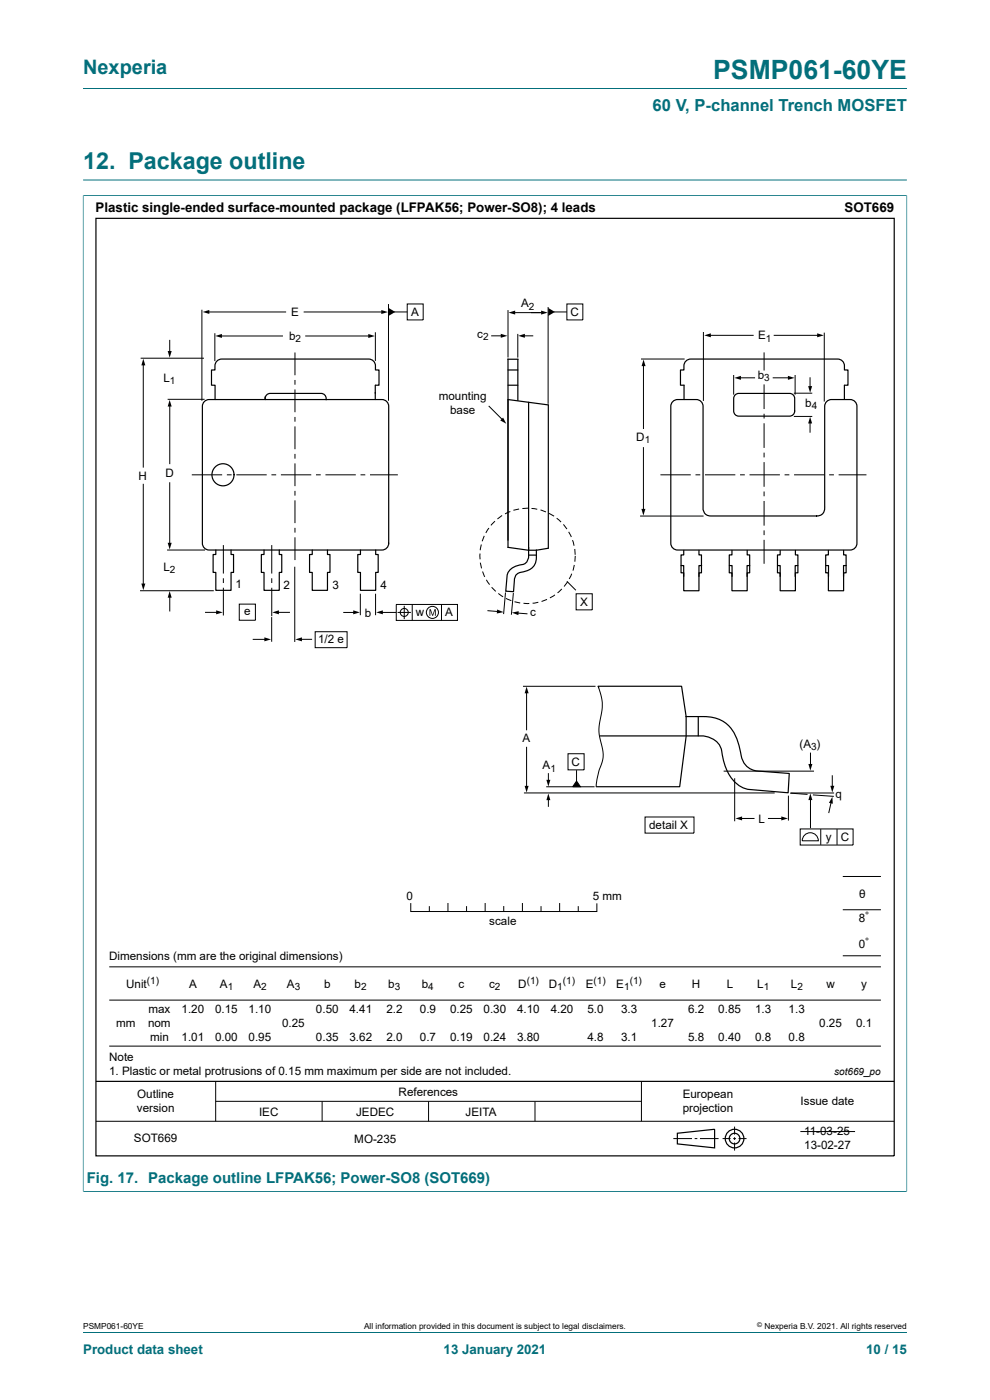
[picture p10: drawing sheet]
<svg xmlns="http://www.w3.org/2000/svg" width="210mm" height="297mm" viewBox="0 0 210 297" stroke-linecap="round" stroke-linejoin="round" font-family="sans-serif">
<path d="M17.6 18.8h174.8M17.6 38.2h174.8M17.6 41.5h174.8M17.6 41.4v211.4M192.4 41.4v211.4M17.6 252.8h174.8M17.6 282.6h174.8" fill="none" stroke="#036f7b" stroke-width=".21"/>
<g fill="none" stroke="#000" stroke-width=".21">
<path d="M29.8 76h13.5M30.4 77.2v22M36 72.1v2.6M42.8 65.7v19.3M43.9 66.2h16.8M45.6 70.7v5.9M46.5 71.3h13.5M62.6 74.8v4.8M64.4 66.2h16.7M64.7 71.3h13.6M79.6 70.5v6.1M82.4 64.5v20.5"/>
<path d="M83.6 66.2h2.8M86.4 64.5h3.4v3.4h-3.4zM104.2 71.2h2.3M107.8 65.8v10M108.8 66.3h6.1M109.8 70.8v5.1M110.7 71.2h2.4M116.3 65.1v20.6M117.4 66.2h2.8M120.2 64.5h3.4v3.4h-3.4zM136 76.2h9.2M136.5 77.2v13.8"/>
<path d="M149.2 70.4v14.6M150.1 71.1h9.8M155.6 79.6v4.1M162.1 74.8v3.8M164.1 71.1h9.4M168.7 79.6v4.1M174.8 70.6v14.6M35.6 84.7h7.8M36 85.9v12.6M62.6 80.6v1M62.6 82.6v4.8M62.6 88.5v1"/>
<path d="M62.6 90.5v4.8M62.6 96.3v1M62.6 98.3v4.8M103.7 86.1l3 3.1M136.5 94.9v13.6M156.5 80.2h3.7M162.1 81.5v5.3M162.1 87.8v1M162.1 89.8v5.2M162.1 96v1M162.1 98v5.3M163.9 80.2h3.5"/>
<path d="M168.4 83.4h3.9M168.4 88.3h3.9M171.8 80v2.3M171.8 89.3v2.5M30.4 102.6v21.5M35.4 116.7h8.1M36 102.3v13M40.7 100.7h6.4M47.4 115.6v6.1M48.1 100.7h1M50.1 100.7h6.5M57.6 100.7h1"/>
<path d="M57.6 115.6v6.1M59.6 100.7h6.4M62.6 104.1v1M62.6 106.1v4.9M62.6 112v1M62.6 114v4.8M67 100.7h1M69 100.7h6.5M76.5 100.7h1M78.5 100.7h5.9M101.8 117.4v1.3M101.9 119.4l.2 1.2"/>
<path d="M102.1 115.5l-.2 1.2M102.7 113.7l-.4 1.1M103.7 112l-.6 1.1M105 110.6l-.9 .9M106.5 109.4l-1 .7M108.2 108.5l-1.1 .5M110.1 108l-1.2 .3M112 107.8l-1.2 .1M112.7 107.9l1.3 .1M114.7 108.2l1.1 .4M116.5 108.9l1 .6M118.1 109.9l.9 .9"/>
<path d="M119.5 111.3l.8 .9M120.6 112.8l.6 1.1M121.4 114.6l.4 1.2M121.8 119.9l-.3 1.1M121.9 116.5l.1 1.2M122 117.9l-.1 1.3M135.8 109.5h13.4M140.1 100.7h6.4M147.5 100.7h1M149.5 100.7h6.5M157 100.7h1M159 100.7h6.4"/>
<path d="M162.1 104.3v1M162.1 106.3v5.2M162.1 112.5v1M162.1 114.5v5.1M166.4 100.7h1M168.4 100.7h6.5M175.9 100.7h1M177.9 100.7h5.9M29.7 125.3h15.6M36 126.4v3.3M43.5 129.9h2.6M47.4 122.7v1"/>
<path d="M47.4 124.7v5.9M50.8 128.2h3.4v3.4h-3.4zM53.6 135.6h2.6M57.6 130.9v5.2M57.6 122.7v1M57.6 124.7v6M58.7 129.9h2.8M62.5 120.2v16M63.8 135.6h2.4M66.9 134h6.7v3.4h-6.7zM72.8 129.9h2.3M76.4 126v4.5"/>
<path d="M79.7 126v4.5M80.8 129.9h3.2M84.1 128.2h12.9v3.4h-12.9zM84.3 129.9h2.9M85.7 128.5v2.8M87.4 128.2v3.4M93.7 128.2v3.4M102.4 121.2l.4 1.2M103.2 123l.7 1M103.4 129.5l2.1 .2M104.3 124.6l.9 .9M105.7 125.9l1 .7"/>
<path d="M107.2 125.7l-.4 4.6M107.3 126.9l1.2 .5M108.9 125.8l-.4 4.6M109.1 127.7l1.2 .2M109.5 130l2.4 .2M111 128h1.3M114.2 127.8l-1.2 .2M116 127.2l-1.1 .4M117.7 126.2l-1 .6M119.2 124.9l-.9 .9M120.3 123.3l1.9 1.9M120.4 123.4l-.7 1"/>
<path d="M121.3 121.7l-.6 1.1M122.2 126h3.4v3.4h-3.4zM110.9 145.6h15.4M111.7 146.9v8M111.7 158.4v8.6M120.5 159.9h3.4v3.4h-3.4zM127 146l-.1-.4 .2 .8a9.6 9.6 0 0 1 .2 6.5 9.9 9.9 0 0 0 .4 5.6 7 7 0 0 1-.6 5l-.5 2-.1 1.4M171.9 159.7v2.6M111.1 168.2h53.2M115.9 166.9h10.2M116.3 164v1.7M116.3 169.5v1.7"/>
<path d="M122.3 163.4v2.9M122.3 165.7l.8 1.2h-1.6zM136.8 173.3h10.4v3.4h-10.4zM153.5 163.6h19.2M155.8 165.1v9.1M157 173.6h3.1M162.9 173.6h3M167.2 168.8v5.3M167.6 168.3l3.7 .2M167.7 168.2h9.2M169.7 175.9h11.3v3.4h-11.3zM170.7 177.2a1.71 1.71 0 0 1 1.8-.4 1.71 1.71 0 0 1 1.1 1.6h-3.4v-.5z"/>
<path d="M171.9 169.5v6.2M172.4 168.6l4.5 .3M174.1 175.9v3.3M176.4 169.9l-.6 2.6M176.5 164.5v2.5M177.6 175.9v3.3M87.1 191.7v1.7h39.5v-1.7M91.1 192.3v1M95 191.7v1.6M99 192.3v1M102.9 191.7v1.6M106.9 192.3v1"/>
<path d="M110.8 191.7v1.6M114.8 192.3v1M118.7 191.7v1.6M122.7 192.3v1M178.8 193h8.1M178.8 185.9h8.1M23.2 212.2h163.7M23.2 205.1h163.7M178.8 202.8h8.1M20.4 237.9h169.3M23.2 221.9h163.7M45.8 229.4v8.5"/>
<path d="M45.8 233.6h90.3M68.3 233.6v4.3M90.9 233.6v4.3M113.5 233.6v4.3M136.1 229.4v8.5M155.8 239v1.7M142.8 241.5h4M147.4 241.5h.5M148.5 241.5h3.9M153.3 241.5h1.7M155.5 241.5h.6M155.8 241.3v.5"/>
<path d="M155.8 242.4v1.7M156.7 241.5h1.7M169.8 240h11.6"/>
<circle cx="85.7" cy="129.9" r=".85"/>
<circle cx="91.7" cy="129.9" r="1.28"/>
</g>
<g fill="none" stroke="#000" stroke-width=".25">
<path d="M20.4 46.3h169.3v198.9h-169.3zM107.8 78.5h2M43.2 85.3l.7-.5h.5h36.6a1.43 1.43 0 0 1 1.5 1.4v29a1.43 1.43 0 0 1-1.5 1.5h-36.6a1.43 1.43 0 0 1-1.5-1.5v-29zM56.2 84.2v.6M56.2 84.8a1.11 1.11 0 0 1 1.1-1.3h10.8a1.13 1.13 0 0 1 1.1 1.3M79.6 81.7v3.1M79.6 81.7h.8v-3.2h-.8a1.68 1.68 0 0 0-1.4-2.3h-31.2a1.43 1.43 0 0 0-1.4 1.4v.9h-.7v3.2h.7v3.1M107.8 84.8l8.5 1.1v30.4l-2.5 .4h-1.7l-4.3-.6v-39.9h2v8.8M107.8 81.7h2M112.1 85.3v31.4M142.6 85.3l.7-.5h.4h4a1.44 1.44 0 0 1 1.4 1.4v21.9a1.54 1.54 0 0 0 1.7 1.4h22.4a1.66 1.66 0 0 0 1.7-2v-21.3a1.43 1.43 0 0 1 1.5-1.4h3.9a1.43 1.43 0 0 1 1.5 1.4v29a1.43 1.43 0 0 1-1.5 1.5h-36.6a1.44 1.44 0 0 1-1.4-1.5v-29zM156.1 83.7l.6-.2h10.8a1.08 1.08 0 0 1 1.1 1v2.7a1.08 1.08 0 0 1-1.1 1.1h-10.8a1.08 1.08 0 0 1-1.1-1.1v-2.7z"/>
<path d="M179.1 84.7v-3h.8v-3.2h-.8a1.84 1.84 0 0 0-1-2.3h-31.6a1.69 1.69 0 0 0-1.4 2.3h-.8v3.2h.8v3.1M45.8 116.7v.9h-.6v3.8h.6v3.8h3.2v-3.8h.5v-3.8h-.5v-.9M56 116.7v.9h-.6v3.8h.6v3.8h3.2v-3.8h.6v-3.8h-.6v-.9M66.2 116.7v.9h-.5v3.8h.5v3.8h3.3v-3.8h.5v-3.8h-.5v-.9M76.5 116.7v.9h-.6v3.8h.6v3.8h3.2v-3.8h.5v-3.8h-.5v-.9M112.1 116.2v2.1a1.66 1.66 0 0 1-1.3 1.5 3.2 3.2 0 0 0-3.2 2.2l-.3 3.4 1.6 .1 .2-2.5a1.71 1.71 0 0 1 1.9-1.7 3 3 0 0 0 2.8-3.1v-1.5M112.1 117.8h1.6M144.5 120h.5v2.3M145 116.8v.9h-.5v3.8h.5v3.8h3.3v-3.8h.5v-3.8h-.5v-.9M148.8 120h-.5v2.3M154.7 120h.6v2.3M155.3 116.8v.9h-.6v3.8h.6v3.8h3.2v-3.8h.5v-3.8h-.5v-.9"/>
<path d="M159 120h-.5v2.3M164.9 120h.6v2.3M165.5 116.8v.9h-.6v3.8h.6v3.8h3.2v-3.8h.6v-3.8h-.6v-.9M169.2 120h-.5v2.3M175.2 120h.5v2.3M175.7 116.8v.9h-.6v3.8h.6v3.8h3.2v-3.8h.6v-3.8h-.6v-.9M179.5 120h-.6v2.3M126.9 145.6h17.7l.9 6.4v4.2l-1.3 10.7h-17.7M145.5 152h3.7a7 7 0 0 1 7.3 5.4l.3 1a10 10 0 0 0 1.3 3.8 4 4 0 0 0 3 1.4l6.3 .5-.2 4.1-8.5-.7a5.9 5.9 0 0 1-4.1-3.3l-1.1-2.9-.4-1.9a4.4 4.4 0 0 0-3.9-3.3h-21.9M148.1 152.1v4M20.4 229.4h169.3M143.7 240.4l7.9-.8v3.9l-7.9-.8z"/>
<circle cx="47.3" cy="100.7" r="2.34"/>
<circle cx="155.8" cy="241.5" r="1.13"/>
<circle cx="155.8" cy="241.5" r="1.98"/>
</g>
<g fill="#000">
<path d="M30.4 76.1l.4 1.4h-.8zM35.6 74.5h.8l-.4 1.4zM43 66.2l1.4-.4v.8zM45.7 71.3l1.4-.5v.9zM78.1 70.9l1.4 .4-1.4 .4zM80.9 65.8l1.4 .4-1.4 .4zM82.4 65.3l1.4 .9-1.4 .8zM106.2 70.8l1.4 .4-1.4 .5zM107.9 66.3l1.4-.4v.8zM109.9 71.2l1.4-.4v.9zM114.8 65.9l1.4 .4-1.4 .4zM116.3 65.3l1.4 .9-1.4 .8z"/>
<path d="M136.5 76.3l.4 1.4h-.8zM149.4 71.1l1.4-.4v.9zM155.8 80.2l1.4-.5v.9zM167.1 79.7l1.4 .5-1.4 .4zM173.3 70.7l1.5 .4-1.5 .5zM36 84.8l.4 1.4h-.8zM106.1 89.2l.6-.6 .7 1.3zM171.8 88.4l.5 1.4h-.9zM171.4 81.9h.9l-.5 1.4zM35.6 115.2h.8l-.4 1.4zM136.1 108h.8l-.4 1.4zM30 123.8h.8l-.4 1.4z"/>
<path d="M36 125.4l.4 1.4h-.8zM45.8 129.5l1.5 .4-1.5 .4zM56.1 135.2l1.4 .4-1.4 .5zM57.8 129.9l1.4-.4v.8zM62.6 135.6l1.4-.4v.9zM74.9 129.5l1.4 .4-1.4 .4zM79.8 129.9l1.4-.4v.8zM91.1 129.2h.3l.4 1.2 .4-1.2h.2v1.4h-.1v-1.1l-.4 1.1h-.2l-.4-1.1v1.1h-.2zM105.5 129.3l1.3 .6-1.4 .2zM108.6 130l1.4-.3v.8zM111.7 145.7l.4 1.4h-.8zM111.3 166.7h.8l-.4 1.4z"/>
<path d="M116.3 168.3l.4 1.4h-.8zM115.9 165.4h.8l-.4 1.4zM122.3 165.7l.8 1.2h-1.6zM156 173.6l1.4-.4v.8zM165.7 173.2l1.4 .4-1.4 .4zM171.9 168.3l.4 1.4h-.8zM171.5 162.1h.8l-.4 1.4zM176.6 169l.1 1.5-.9-.2zM176.1 166.7h.9l-.5 1.4z"/>
</g>
<text font-size="5.6" fill="#036f7b" x="151.3" y="16.8">PSMP061-60YE</text>
<text font-size="4.9" fill="#036f7b" x="17.6" y="35.9">12. Package outline</text>
<text font-size="4.2" fill="#036f7b" x="17.6" y="15.6">Nexperia</text>
<text font-size="3.5" fill="#036f7b" x="138.4" y="23.7">60 V, P-channel Trench MOSFET</text>
<text font-size="3.2" fill="#036f7b" x="18.4" y="250.9">Fig. 17. Package outline LFPAK56; Power-SO8 (SOT669)</text>
<g font-size="2.8">
<text x="20.3" y="45.1">Plastic single-ended surface-mounted package (LFPAK56; Power-SO8); 4 leads</text>
<text x="179.2" y="45.1">SOT669</text>
</g>
<g font-size="2.8" fill="#036f7b">
<text x="17.6" y="287.2">Product data sheet</text>
<text x="94.1" y="287.2">13 January 2021</text>
<text x="183.7" y="287.2">10 / 15</text>
</g>
<g font-size="2.5">
<text x="110.5" y="65.2">A</text>
<text x="61.8" y="67">E</text>
<text x="87.2" y="67">A</text>
<text x="101.2" y="71.6">c</text>
<text x="121" y="67">C</text>
<text x="160.8" y="72">E</text>
<text x="61.3" y="72">b</text>
<text x="34.7" y="80.9">L</text>
<text x="160.8" y="80.3">b</text>
<text x="93.1" y="84.8">mounting</text>
<text x="95.5" y="87.7">base</text>
<text x="170.8" y="86.3">b</text>
<text x="135" y="93.6">D</text>
<text x="29.4" y="101.8">H</text>
<text x="35.1" y="101.3">D</text>
<text x="34.7" y="121.1">L</text>
<text x="49.9" y="124.7">1</text>
<text x="60.1" y="124.9">2</text>
<text x="70.5" y="124.9">3</text>
<text x="80.7" y="124.9">4</text>
<text x="51.8" y="130.5">e</text>
<text x="77.4" y="130.9">b</text>
<text x="88.2" y="130.7">w</text>
<text x="94.5" y="130.7">A</text>
<text x="112.5" y="130.7">c</text>
<text x="123" y="128.6">X</text>
<text x="67.5" y="136.5">1/2 e</text>
<text x="110.8" y="157.5">A</text>
<text x="169.6" y="158.6">(A )</text>
<text x="115.1" y="163.2">A</text>
<text x="121.3" y="162.4">C</text>
<text x="177.3" y="169.2">q</text>
<text x="137.7" y="175.9">detail X</text>
<text x="160.9" y="174.5">L</text>
<text x="175.2" y="178.3">y</text>
<text x="178.3" y="178.3">C</text>
<text x="86.2" y="190.9">0</text>
<text x="125.8" y="190.9">5 mm</text>
<text x="182.2" y="190.4">θ</text>
<text x="103.8" y="196.2">scale</text>
<text x="182.2" y="195.7">8</text>
<text x="23.1" y="203.7">Dimensions (mm are the original dimensions)</text>
<text x="182.2" y="201.1">0</text>
<text x="26.8" y="209.6">Unit</text>
<text x="40.1" y="209.6">A</text>
<text x="46.6" y="209.6">A</text>
<text x="53.8" y="209.6">A</text>
<text x="60.9" y="209.6">A</text>
<text x="68.7" y="209.6">b</text>
<text x="75.2" y="209.6">b</text>
<text x="82.3" y="209.6">b</text>
<text x="89.5" y="209.6">b</text>
<text x="97.3" y="209.6">c</text>
<text x="103.8" y="209.6">c</text>
<text x="109.9" y="209.6">D</text>
<text x="116.4" y="209.6">D</text>
<text x="124.2" y="209.6">E</text>
<text x="130.7" y="209.6">E</text>
<text x="139.9" y="209.6">e</text>
<text x="146.8" y="209.6">H</text>
<text x="154.1" y="209.6">L</text>
<text x="160.6" y="209.6">L</text>
<text x="167.7" y="209.6">L</text>
<text x="175.3" y="209.6">w</text>
<text x="182.7" y="209.6">y</text>
<text x="31.5" y="214.9">max</text>
<text x="38.5" y="214.9">1.20</text>
<text x="45.6" y="214.9">0.15</text>
<text x="52.7" y="214.9">1.10</text>
<text x="67" y="214.9">0.50</text>
<text x="74.1" y="214.9">4.41</text>
<text x="81.9" y="214.9">2.2</text>
<text x="89.1" y="214.9">0.9</text>
<text x="95.5" y="214.9">0.25</text>
<text x="102.6" y="214.9">0.30</text>
<text x="109.7" y="214.9">4.10</text>
<text x="116.8" y="214.9">4.20</text>
<text x="124.6" y="214.9">5.0</text>
<text x="131.7" y="214.9">3.3</text>
<text x="146" y="214.9">6.2</text>
<text x="152.4" y="214.9">0.85</text>
<text x="160.2" y="214.9">1.3</text>
<text x="167.3" y="214.9">1.3</text>
<text x="24.7" y="217.9">mm</text>
<text x="31.4" y="217.8">nom</text>
<text x="31.8" y="220.8">min</text>
<text x="38.5" y="220.8">1.01</text>
<text x="45.6" y="220.8">0.00</text>
<text x="52.7" y="220.8">0.95</text>
<text x="59.9" y="217.8">0.25</text>
<text x="67" y="220.8">0.35</text>
<text x="74.1" y="220.8">3.62</text>
<text x="81.9" y="220.8">2.0</text>
<text x="89.1" y="220.8">0.7</text>
<text x="95.5" y="220.8">0.19</text>
<text x="102.6" y="220.8">0.24</text>
<text x="109.7" y="220.8">3.80</text>
<text x="124.6" y="220.8">4.8</text>
<text x="131.7" y="220.8">3.1</text>
<text x="138.1" y="217.8">1.27</text>
<text x="146" y="220.8">5.8</text>
<text x="152.4" y="220.8">0.40</text>
<text x="160.2" y="220.8">0.8</text>
<text x="167.3" y="220.8">0.8</text>
<text x="173.8" y="217.8">0.25</text>
<text x="181.6" y="217.8">0.1</text>
<text x="23.1" y="225">Note</text>
<text x="23.1" y="228">1. Plastic or metal protrusions of 0.15 mm maximum per side are not included.</text>
<text x="29.1" y="233">Outline</text>
<text x="84.6" y="232.5">References</text>
<text x="144.8" y="233">European</text>
<text x="29.1" y="236">version</text>
<text x="55" y="236.7">IEC</text>
<text x="75.5" y="236.7">JEDEC</text>
<text x="98.8" y="236.7">JEITA</text>
<text x="144.8" y="236">projection</text>
<text x="169.8" y="234.5">Issue date</text>
<text x="28.4" y="242.3">SOT669</text>
<text x="75.2" y="242.5">MO-235</text>
<text x="170.6" y="240.8">11-03-25</text>
<text x="170.6" y="243.7">13-02-27</text>
</g>
<g font-size="2.1">
<text x="112.2" y="65.7">2</text>
<text x="62.7" y="72.6">2</text>
<text x="102.5" y="72.1">2</text>
<text x="162.5" y="72.5">1</text>
<text x="36" y="81.4">1</text>
<text x="162.1" y="80.8">3</text>
<text x="172.2" y="86.8">4</text>
<text x="136.7" y="94">1</text>
<text x="36" y="121.6">2</text>
<text x="172.1" y="159.1">3</text>
<text x="116.7" y="163.7">1</text>
<text x="183.5" y="194.9">°</text>
<text x="183.5" y="200.4">°</text>
<text x="31.1" y="208.8">(1)</text>
<text x="111.7" y="208.8">(1)</text>
<text x="119.4" y="208.8">(1)</text>
<text x="125.9" y="208.8">(1)</text>
<text x="133.6" y="208.8">(1)</text>
<text x="48.3" y="210.1">1</text>
<text x="55.4" y="210.1">2</text>
<text x="62.5" y="210.1">3</text>
<text x="76.6" y="210.1">2</text>
<text x="83.7" y="210.1">3</text>
<text x="90.8" y="210.1">4</text>
<text x="105" y="210.1">2</text>
<text x="118.2" y="210.1">1</text>
<text x="132.4" y="210.1">1</text>
<text x="162" y="210.1">1</text>
<text x="169.1" y="210.1">2</text>
<text x="176.9" y="228.1">sot669_po</text>
</g>
<g font-size="1.8">
<text x="17.6" y="282">PSMP061-60YE</text>
<text x="77.2" y="282">All information provided in this document is subject to legal disclaimers.</text>
<text x="162.2" y="282">Nexperia B.V. 2021. All rights reserved</text>
</g>
<text font-size="1.4" x="160.6" y="281.6">©</text>
</svg>
